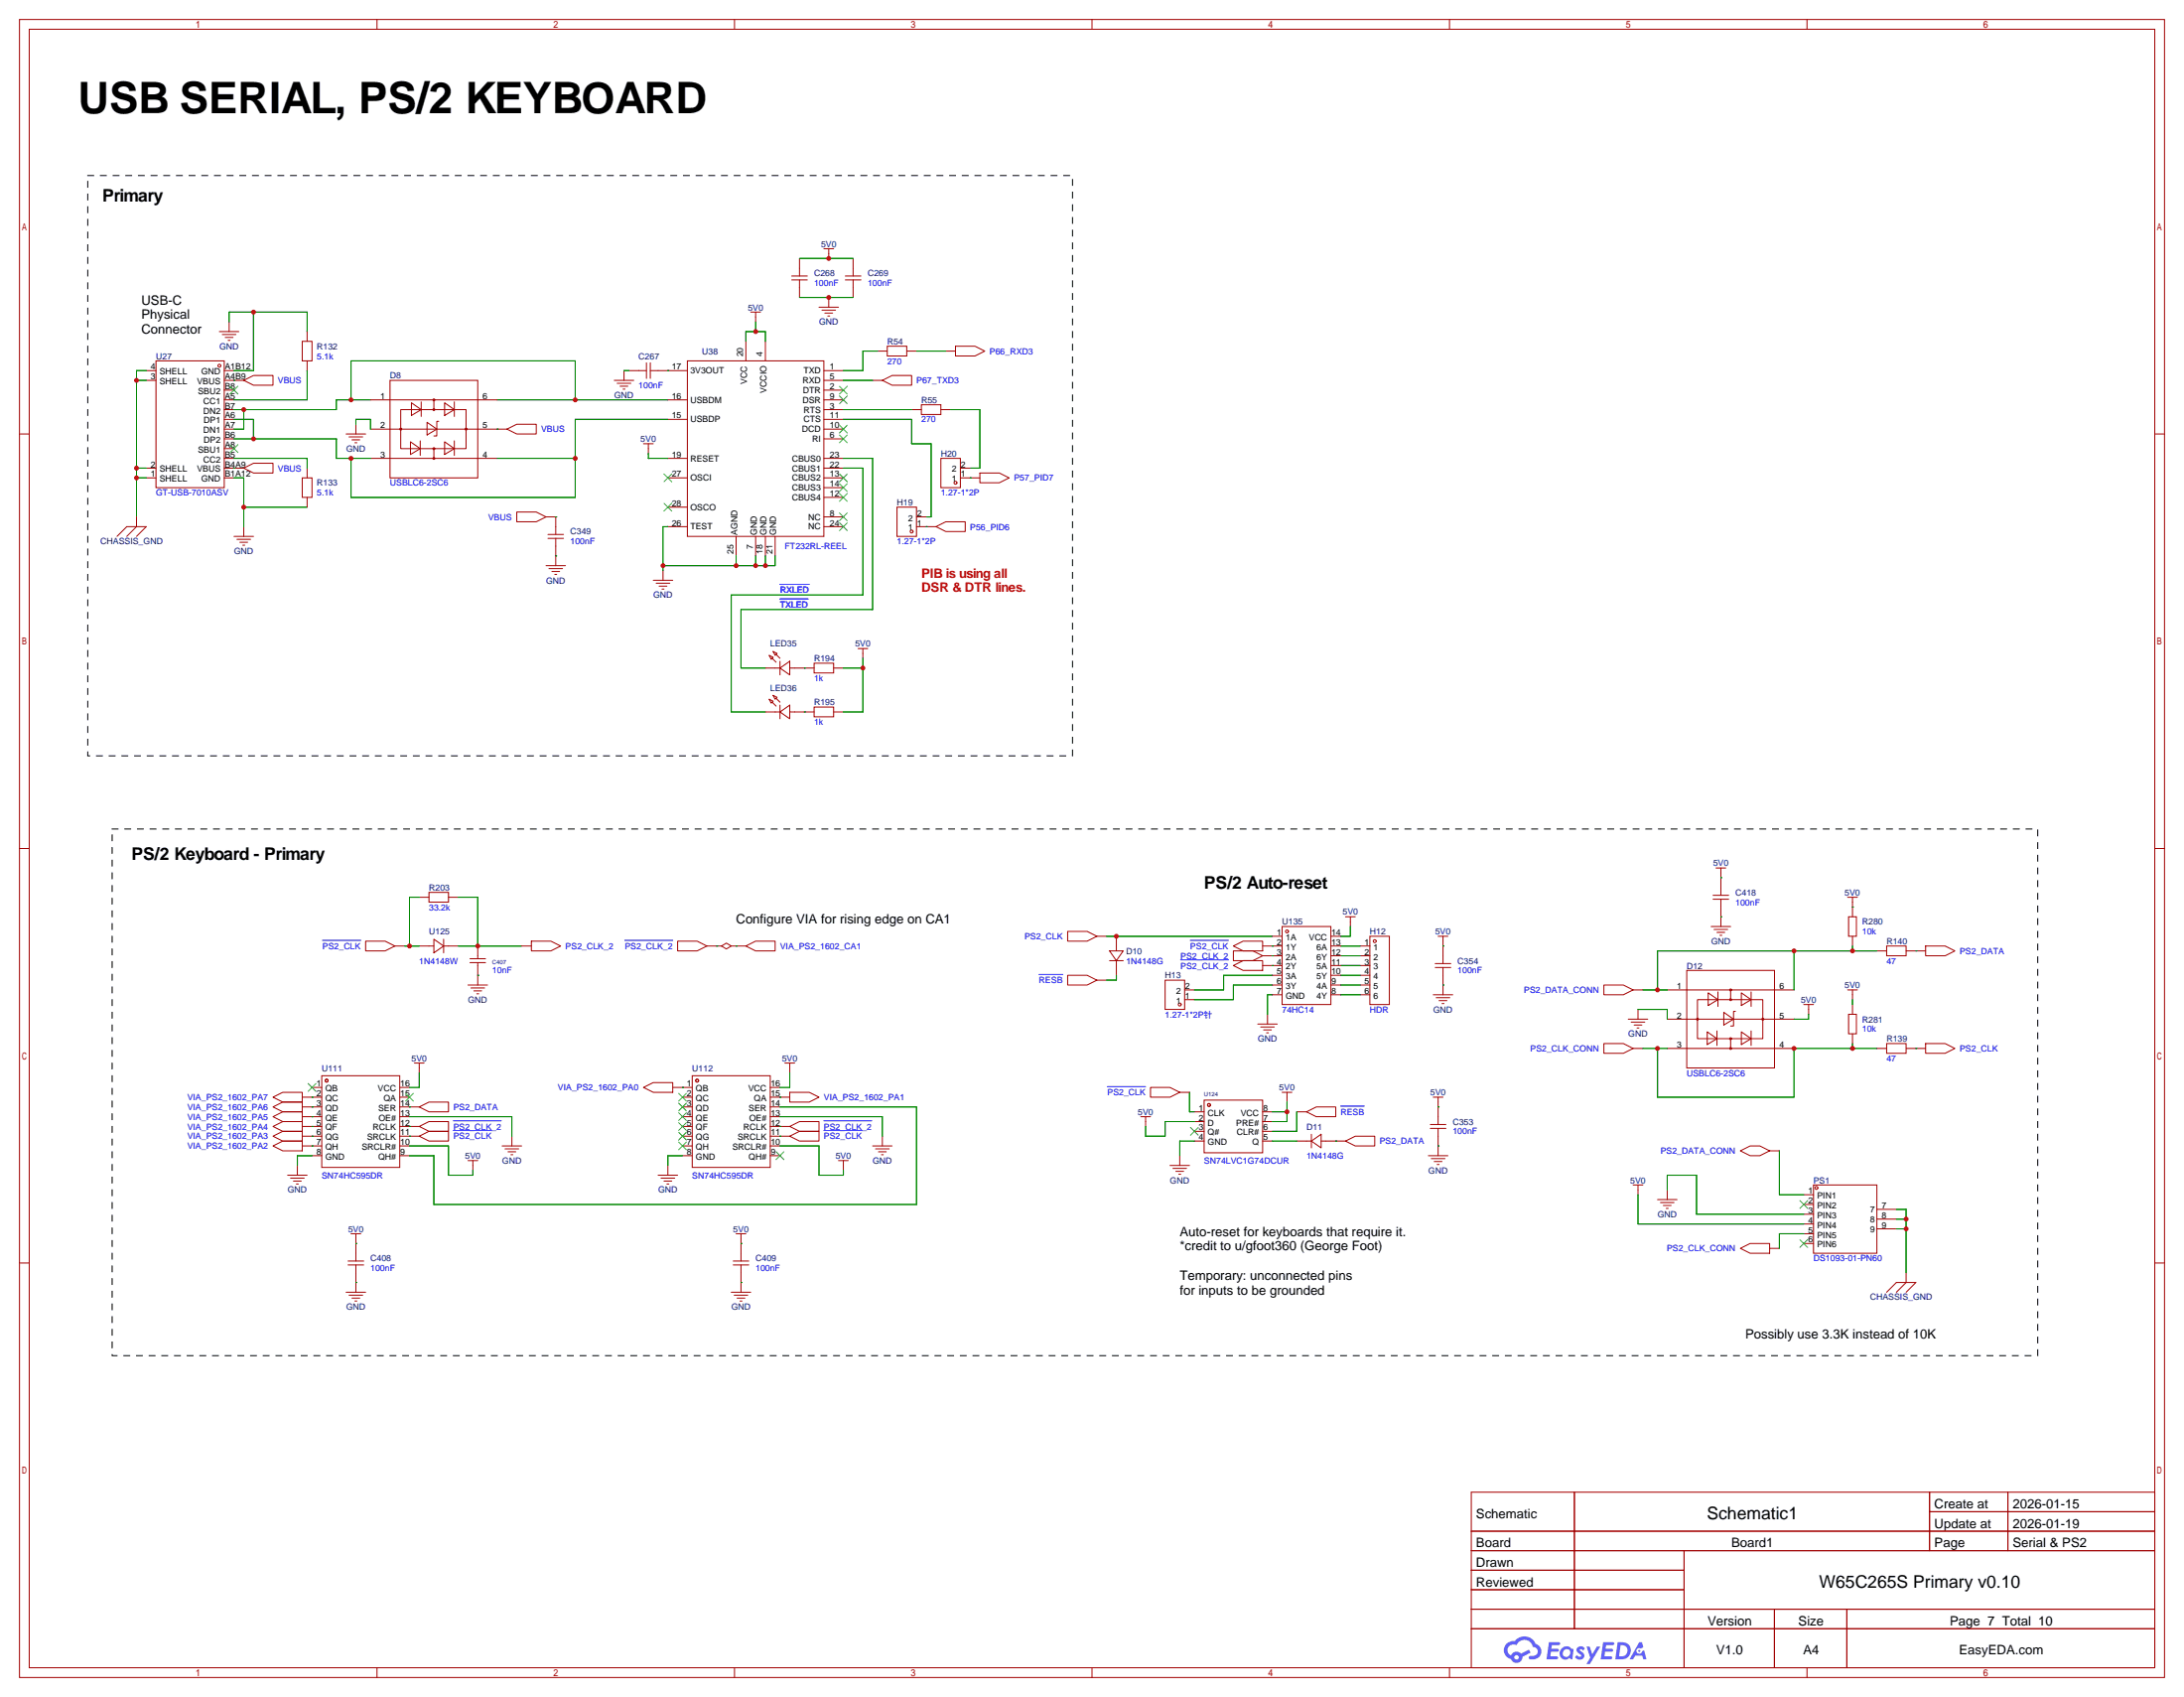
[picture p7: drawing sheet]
<svg xmlns="http://www.w3.org/2000/svg" width="569mm" height="442mm" viewBox="0 0 569 442" stroke-linecap="round" stroke-linejoin="round" font-family="sans-serif">
<g fill="none" stroke="#a10000" stroke-width=".26">
<path d="M5.1 5.1h558.8v431.8h-558.8zM7.6 7.6h553.7v426.7h-553.7zM98.2 5.1v2.5M191.3 5.1v2.5M284.5 5.1v2.5M377.6 5.1v2.5M470.7 5.1v2.5M5.1 113h2.5M561.3 113h2.6M5.1 221h2.5M561.3 221h2.6M5.1 328.9h2.5"/>
<path d="M561.3 328.9h2.6M383.3 388.6h178v45.7h-178zM383.3 398.8h178M410.1 388.6v35.6M502.7 388.6v15.3M502.7 393.7h58.6M523.1 388.6v15.3M383.3 403.9h178M383.3 408.9h55.4M383.3 419.1h178M383.3 414h55.4M438.7 403.9v30.4"/>
<path d="M462.3 419.1v15.2M481.1 419.1v15.2M98.2 434.3v2.6M191.3 434.3v2.6M284.5 434.3v2.6M377.6 434.3v2.6M383.3 424.2h178M470.7 434.3v2.6"/>
</g>
<g fill="#5487ff">
<path d="M411 429a1.3 1.3 0 0 1 1.9 .3l-.4 .6a.47 .47 0 0 0-.4-.4 .47 .47 0 0 0-.5 .3l.1 .1a1.28 1.28 0 0 1 .7 2 1.53 1.53 0 0 1-2.1-.3l.5-.6 .8 .5a.31 .31 0 0 0 .3-.3 .31 .31 0 0 0-.3-.3 1.12 1.12 0 0 1-.6-1.9z"/>
<path d="M413.3 428.8h.8l.7 2 1.2-2h.9l-2.7 4.6h-.9l1-1.7z"/>
<path d="M403.5 427.7h2.3a.46 .46 0 0 1 .5 .1 .46 .46 0 0 1 .1 .5l-.4 .2h-1.7l-.1 .9h1.6l.3 .2a.4 .4 0 0 1-.4 .6h-1.7l-.1 1.2h1.6a.39 .39 0 0 1 .4 .4 .39 .39 0 0 1-.4 .4h-2.6z"/>
<path d="M417.6 427.7h2.5a.4 .4 0 0 1 .5 .4 .4 .4 0 0 1-.4 .4h-1.8l-.1 .9h1.6l.3 .2a.4 .4 0 0 1-.4 .6h-1.6l-.2 1.2h1.6a.39 .39 0 0 1 .4 .4 .39 .39 0 0 1-.4 .4h-2.6z"/>
<path d="M427 427.7h.8l.3 1.3-.6 .4a.75 .75 0 0 0-1.1 .3 .75 .75 0 0 0 .4 1 .75 .75 0 0 0 1-.7l.5-.2 .6 2.3h-.8l-.3-.9h-1.8l-.5 .9h-1z"/>
<path d="M421.4 427.7l-.6 4.5h1.4a2.27 2.27 0 0 0 2.7-2.3 2.27 2.27 0 0 0-2.7-2.2zM422.2 428.5a1.5 1.5 0 0 1 1.8 1.5 1.5 1.5 0 0 1-1.9 1.4h-.3z"/>
<path d="M406.8 429.3a1.6 1.6 0 0 0-.3 2.3 1.6 1.6 0 0 0 2.3 .2l.8 .4 .3-2.5-.1-.3h-.5a1.58 1.58 0 0 0-2.5-.1zM407.4 429.8a.99 .99 0 0 1 1.7 .6 .99 .99 0 0 1-1.4 1.1 .98 .98 0 0 1-.3-1.7z"/>
<path d="M392.5 428.1a2.37 2.37 0 0 0 1.1 4 1.54 1.54 0 0 0 1.8 1 1.54 1.54 0 0 0 1.2-1.6l2.2-1.1-.5-.8-2.1 1a1.57 1.57 0 0 0-2.6 .5 1.5 1.5 0 0 1-.7-2.1 1.5 1.5 0 0 1 2.2-.5 2.27 2.27 0 0 1 2.3-1.4 2.27 2.27 0 0 1 2 1.8 1.16 1.16 0 0 1 1.2 1.1 1.16 1.16 0 0 1-1.1 1.2h-.7a.47 .47 0 0 0-.6 .4 .47 .47 0 0 0 .5 .6 2.14 2.14 0 0 0 2.7-1.4 2.14 2.14 0 0 0-1.3-2.7 3.2 3.2 0 0 0-5.5-.7l-1.1 .1zM394.5 431.6a.6 .6 0 0 1 1.2 0 .6 .6 0 0 1-1.2 0z"/>
<circle cx="427" cy="429.9" r=".28"/>
</g>
<g fill="none" stroke="#a10000" stroke-width=".26">
<path d="M206.2 72.9h4.1M206.2 71.9h4.1M208.3 67.3v4.6M208.3 72.9v4.6M214.6 64.8h2.6M215.9 64.8v2.5M215.9 77.5v2.5M220.2 72.9h4.1M220.2 71.9h4.1M222.2 67.3v4.6M222.2 72.9v4.6M38.1 96.5h2.5"/>
<path d="M38.1 99.1h2.5M40.6 94h17.8v33h-17.8zM57.1 86.4h5.1M57.9 87.1h3.6M58.4 96.5h2.6M58.4 99.1h5.1M58.7 87.9h2M59.4 88.6h.5M59.7 83.8v2.6M63.5 99.1l2.5-1.3h5.1v2.5h-5.1zM78.7 88.9h2.6v5.1h-2.6zM80 86.4v2.5"/>
<path d="M80 94v2.5M101.6 99.1h22.9v25.4h-22.9zM160 99.1h5.1M160.8 99.8h3.5M162.6 96.5v2.6M163.8 96.5h4.6M168.4 94.5v4.1M169.4 96.5h9.7M169.4 94.5v4.1M179.1 94h35.5v45.7h-35.5zM194.3 88.9v5.1M195.6 81.3h2.5"/>
<path d="M196.8 81.3v2.5M199.4 88.9v5.1M213.4 80h5M214.1 80.8h3.6M214.6 96.5h5.1M214.6 99.1h5.1M214.9 81.5h2M215.6 82.3h.6M227.3 99.1h2.6M228.6 91.4h2.5M229.9 99.1l2.5-1.3h5.1v2.5h-5.1zM231.1 90.2h5.1v2.5h-5.1z"/>
<path d="M236.2 91.4h2.6M246.4 91.4h2.5M248.9 90.2h5.1l2.5 1.2-2.5 1.3h-5.1zM58.4 119.4h2.6M58.4 116.8h2.6M58.4 114.3h2.6M58.4 111.8h2.6M58.4 109.2h2.6M58.4 106.7h2.6M58.4 104.1h2.6M58.4 101.6h2.6M90.2 113h5"/>
<path d="M90.9 113.8h3.6M91.7 114.6h2M92.5 115.3h.5M92.7 110.5v2.5M96.5 119.4h33M96.5 111.8h35.6M96.5 104.1h33M104.4 106.7h17v10.1h-17zM106.9 115.1l2.6 1.7-2.6 1.6zM107.2 104.9l2.5 1.8-2.5 1.5zM109.5 114.8v3.8M109.7 104.6v3.9"/>
<path d="M111.3 110l2.5 1.8-2.5 1.5zM113 104.1v2.6M113 116.8v2.6M114.3 109.7h-.5v3.8h-.8M115.8 104.9l2.6 1.8-2.6 1.5zM115.8 115.1l2.6 1.7-2.6 1.6zM118.4 104.6v3.9M118.4 114.8v3.8M132.1 111.8l2.5-1.3h5.1v2.5h-5.1zM161.5 100.6h2.1M162.3 101.3h.5M167.6 115.6h2.6"/>
<path d="M168.9 115.6v2.5M174 119.4h5.1M174 109.2h5.1M174 104.1h5.1M214.6 119.4h5.1M214.6 114.3h5.1M214.6 111.8h5.1M214.6 109.2h5.1M214.6 106.7h5.1M214.6 104.1h5.1M214.6 101.6h5.1M237.5 106.7h2.5"/>
<path d="M240 105.4h5.1v2.6h-5.1zM245.1 119.4h5.1v7.6h-5.1zM245.1 106.7h2.5M30.5 139.7l2.5-2.5h5.1l-2.5 2.5M35.6 134.6v2.6l-2.6 2.5M38.1 121.9h2.5M38.1 124.5h2.5M58.4 121.9h5.1M58.4 124.5h2.6M61 139.7h5M63.5 121.9l2.5-1.2h5.1v2.5h-5.1zM63.5 137.2v2.5"/>
<path d="M78.7 124.5h2.6v5h-2.6zM80 121.9v2.6M80 129.5v2.6M134.6 133.4h5.1l2.5 1.2-2.5 1.3h-5.1zM142.2 134.6h2.6v4.6M142.7 139.2h4.1M174 124.5h5.1M174 137.2h5.1M174 132.1h5.1M191.8 139.7v5.1M196.8 139.7v5.1M199.4 139.7v5.1"/>
<path d="M201.9 139.7v5.1M214.6 121.9h5.1M214.6 124.5h5.1M214.6 137.2h5.1M214.6 134.6h5.1M214.6 129.5h5.1M214.6 127h5.1M233.7 132.1h5.1v7.6h-5.1zM238.8 137.2h5M238.8 134.6h2.5M243.8 137.2l2.6-1.3h5.1v2.5h-5.1zM250.2 121.9h2.5"/>
<path d="M250.2 124.5h5.1M255.3 123.2h5l2.6 1.3-2.6 1.2h-5zM61.7 140.5h3.6M62.5 141.2h2M63.2 142h.6M142.2 147.3h5.1M142.7 140.2h4.1M143 148.1h3.6M143.8 148.8h2M144.5 149.6h.5M144.8 140.2v7.1M170.2 151.1h5.1"/>
<path d="M170.9 151.9h3.6M171.7 152.7h2M172.5 153.4h.5M172.7 148.6v2.5M199.4 174h3.8M200.4 170.7l1 .5-.5 .5zM201.2 171.5l1 1M201.4 169.7l1 .5-.5 .5zM202.2 170.4l1 1.1M203.2 174l2.5-1.8v3.6zM203.2 172.2v3.6M205.7 174h6.4"/>
<path d="M212.1 172.7h5.1v2.6h-5.1zM217.2 174h2.5M223.5 168.9h2.6M224.8 168.9v2.6M199.4 185.4h3.8M200.4 182.1l1 .5-.5 .5zM201.2 182.9l1 1M201.4 181.1l1 .5-.5 .5zM202.2 181.9l1 1M203.2 185.4l2.5-1.8v3.6zM203.2 183.6v3.6M205.7 185.4h6.4"/>
<path d="M212.1 184.2h5.1v2.5h-5.1zM217.2 185.4h2.5M109.2 233.7h2.6M111.8 232.4h5v2.6h-5zM116.8 233.7h2.6M350.5 238.8h2.6M351.8 238.8v2.5M446.3 234.2h4M446.3 233.2h4M447 226.1h2.6M448.3 226.1v7.1M448.3 234.2v7.1"/>
<path d="M481.3 233.7h2.6M481.6 238.8h2v5h-2zM482.6 233.7v5.1M95.2 245.1h5.1l2.6 1.3-2.6 1.3h-5.1zM102.9 246.4h2.5M109.2 246.4h3.8M113 244.6l2.6 1.8-2.6 1.8zM115.6 246.4h3.8M115.6 244.6v3.6M121.9 256.5h5.1M122.4 250.7h4.1M122.4 249.7h4.1"/>
<path d="M122.7 257.3h3.5M123.4 258.1h2.1M124.2 258.8h.5M124.5 246.4v3.3M124.5 250.7v5.8M135.9 246.4h2.5M138.4 245.1h5.1l2.5 1.3-2.5 1.3h-5.1zM176.5 245.1h5.1l2.5 1.3-2.5 1.3h-5.1zM184.1 246.4h3.9M188 246.4l1.2-.8 1.3 .8-1.3 .7zM190.5 246.4h3.8M194.3 246.4l2.5-1.3h5.1v2.6h-5.1z"/>
<path d="M278.1 242.6h5.1l2.6 1.2-2.6 1.3h-5.1zM278.1 254h5.1l2.6 1.3-2.6 1.2h-5.1zM285.8 243.8h2.5M285.8 255.3h2.5M289.1 247.7h3.5l-1.8 2.5zM289.1 250.2h3.5M290.8 243.8v3.9M290.8 250.2v3.8M303.5 255.3h5.1v7.6h-5.1zM308.6 257.8h2.5M321.3 247.7h5.1l2.5 1.2-2.5 1.3h-5.1zM321.3 246.4l2.5-1.3h5.1v2.6h-5.1z"/>
<path d="M321.3 251.5l2.5-1.3h5.1v2.5h-5.1zM328.9 246.4h5.1M328.9 248.9h5.1M328.9 251.5h5.1M331.5 243.8h2.5M331.5 259.1h2.5M331.5 254h2.5M331.5 256.5h2.5M334 241.3h12.7v20.3h-12.7zM346.7 243.8h2.5M346.7 259.1h2.5M346.7 246.4h2.5"/>
<path d="M346.7 248.9h2.5M346.7 251.5h2.5M346.7 254h2.5M346.7 256.5h2.5M354.3 259.1h2.6M354.3 246.4h2.6M354.3 248.9h2.6M354.3 251.5h2.6M354.3 254h2.6M354.3 256.5h2.6M356.9 243.8h5v17.8h-5zM373.4 259.1h5.1"/>
<path d="M373.9 252h4.1M373.9 251h4.1M374.1 259.8h3.6M374.6 243.8h2.6M375.9 243.8v7.2M375.9 252v7.1M417.8 256.5h5.1l2.5 1.3-2.5 1.3h-5.1zM425.4 257.8h2.6M434.3 257.8h33.1M439.4 252.7h22.9v25.4h-22.9zM445 258.6l2.5 1.8-2.5 1.5zM445.8 241.3h5"/>
<path d="M446.5 242.1h3.6M447.3 242.8h2M447.5 258.3v3.8M448.1 243.6h.5M450.8 257.8v2.6M453.6 258.6l2.6 1.8-2.6 1.5zM456.2 258.3v3.8M481.3 257.8h2.6M482.6 243.8v2.6M482.6 257.8v2.6M488.9 247.7h2.6M491.5 246.4h5.1v2.5h-5.1z"/>
<path d="M496.6 247.7h5M501.6 246.4h5.1l2.6 1.3-2.6 1.2h-5.1zM107.9 276.9h2.6M109.2 276.9v2.5M204.5 276.9h2.5M205.7 276.9v2.5M308.6 260.4h2.5M327.7 266.7h5M328.4 267.5h3.6M329.2 268.2h2M329.9 269h.6M330.2 264.2v2.5"/>
<path d="M374.9 260.6h2M375.7 261.4h.5M417.8 271.8h5.1l2.5 1.3-2.5 1.2h-5.1zM424.2 265.4h5.1M424.9 266.2h3.6M425.4 273.1h2.6M425.7 267h2M426.5 267.7h.5M426.7 262.9v2.5M434.3 265.4h33.1M434.3 273.1h33.1M442.2 260.4h17v10.1h-17z"/>
<path d="M444.8 268.7l2.5 1.8-2.5 1.5zM447.3 268.5v3.8M449.1 263.7l2.5 1.7-2.5 1.6zM450.8 270.5v2.6M452.1 263.4h-.5v3.8h-.8M453.6 268.7l2.6 1.8-2.6 1.5zM456.2 268.5v3.8M469.9 261.6h2.5M471.2 261.6v2.6M481.6 264.2h2v5h-2zM482.6 261.6v2.6M482.6 269.2v2.6"/>
<path d="M488.9 273.1h2.6M491.5 271.8h5.1v2.5h-5.1zM496.6 273.1h5M501.6 271.8h5.1l2.6 1.3-2.6 1.2h-5.1zM71.1 298.5l2.6-1.3h5v2.5h-5zM71.1 295.9l2.6-1.3h5v2.6h-5zM71.1 293.4l2.6-1.3h5v2.5h-5zM71.1 290.8l2.6-1.2h5v2.5h-5zM71.1 288.3l2.6-1.3h5v2.6h-5zM71.1 285.8l2.6-1.3h5v2.5h-5zM78.7 285.8h5.1M78.7 288.3h5.1"/>
<path d="M78.7 290.8h5.1M78.7 293.4h5.1M78.7 295.9h5.1M78.7 298.5h5.1M81.3 283.2h2.5M83.8 280.2h20.3v23.8h-20.3zM104.1 285.8h2.6M104.1 283.2h2.6M104.1 288.3h5.1M104.1 290.8h2.6M104.1 293.4h5.1M104.1 295.9h5.1"/>
<path d="M104.1 298.5h2.6M109.2 295.9l2.6-1.3h5v2.6h-5zM109.2 293.4l2.6-1.3h5v2.5h-5zM109.2 288.3l2.6-1.3h5v2.6h-5zM130.8 298.5h5.1M131.6 299.2h3.5M132.3 300h2.1M133.3 295.9v2.6M167.6 283.2l2.6-1.3h5.1v2.6h-5.1zM175.3 283.2h5M177.8 285.8h2.5M177.8 288.3h2.5"/>
<path d="M177.8 290.8h2.5M177.8 293.4h2.5M177.8 295.9h2.5M177.8 298.5h2.5M180.3 280.2h20.4v23.8h-20.4zM200.7 285.8h5M200.7 283.2h2.5M200.7 288.3h2.5M200.7 290.8h2.5M200.7 293.4h5M200.7 295.9h5M200.7 298.5h2.5"/>
<path d="M205.7 295.9l2.6-1.3h5.1v2.6h-5.1zM205.7 293.4l2.6-1.3h5.1v2.5h-5.1zM205.7 284.5h5.1l2.6 1.3-2.6 1.2h-5.1zM227.3 298.5h5.1M228.1 299.2h3.5M228.9 300h2M229.9 295.9v2.6M297.2 290.8h2.5M298.4 290.8v2.6M299.7 283.2h5.1l2.5 1.3-2.5 1.3h-5.1zM307.3 284.5h2.6M311.1 289.6h2.6"/>
<path d="M311.1 292.1h2.6M311.1 294.6h2.6M311.1 297.2h2.6M313.7 286.5h15.2v13.7h-15.2zM328.9 289.6h2.6M328.9 292.1h2.6M328.9 294.6h2.6M328.9 297.2h2.6M334 284.5h2.5M335.3 284.5v2.5M337.8 289.6h2.6M337.8 297.2h3.8"/>
<path d="M340.4 289.6l2.5-1.3h5.1v2.5h-5.1zM341.6 297.2l2.6-1.8v3.6zM341.6 295.4v3.6M344.2 297.2h6.3M350.5 297.2l2.6-1.3h5v2.6h-5zM372.6 293.9h4.1M372.6 292.9h4.1M373.4 285.8h2.5M374.6 285.8v7.1M374.6 293.9v7.1M453.4 299.7l2.5-1.2h2.6l2.5 1.2-2.5 1.3h-2.6zM461 299.7h2.5"/>
<path d="M74.9 306.1h5.1M75.7 306.8h3.5M76.5 307.6h2M77.2 308.4h.5M77.5 303.5v2.6M81.3 301h2.5M104.1 301h2.6M121.9 302.3h2.6M123.2 302.3v2.5M133.1 300.7h.5M171.4 306.1h5.1M172.2 306.8h3.6"/>
<path d="M173 307.6h2M173.7 308.4h.5M174 303.5v2.6M177.8 301h2.5M200.7 301h2.5M218.4 302.3h2.6M219.7 302.3v2.5M229.6 300.7h.5M304.8 303.5h5.1M305.6 304.3h3.5M306.3 305.1h2.1M307.1 305.8h.5"/>
<path d="M307.3 301v2.5M372.1 301h5.1M372.9 301.8h3.5M373.6 302.5h2.1M374.4 303.3h.5M425.4 308.6h2.6M426.7 308.6v2.6M431.8 312.4h5.1M432.6 313.2h3.5M433.3 313.9h2.1M434.1 314.7h.5M434.3 309.9v2.5"/>
<path d="M469.9 311.2h2.5M469.9 313.7h2.5M469.9 316.2h2.5M469.9 318.8h2.5M472.4 308.6h16.5v17.8h-16.5zM488.9 315h5.1M488.9 317.5h5.1M90.2 336.6h5M90.7 329.4h4M90.7 328.4h4M90.9 337.3h3.6M91.4 321.3h2.6"/>
<path d="M91.7 338.1h2M92.5 338.8h.5M92.7 321.3v7.1M92.7 329.4v7.2M190.5 336.6h5.1M191 329.4h4.1M191 328.4h4.1M191.3 337.3h3.5M191.8 321.3h2.5M192 338.1h2.1M192.8 338.8h.5M193 321.3v7.1"/>
<path d="M193 329.4v7.2M453.4 325.1l2.5-1.2h5.1v2.5h-5.1zM461 325.1h2.5M469.9 321.3h2.5M469.9 323.9h2.5M488.9 320h5.1M491.5 336.6l2.5-2.6h5.1l-2.5 2.6M496.6 331.5v2.5l-2.6 2.6"/>
<circle cx="57.1" cy="95.3" r=".38"/>
<circle cx="104.4" cy="111.8" r=".25"/>
<circle cx="113" cy="116.8" r=".25"/>
<circle cx="113" cy="104.1" r=".25"/>
<circle cx="113" cy="119.4" r=".25"/>
<circle cx="113" cy="106.7" r=".25"/>
<circle cx="121.4" cy="111.8" r=".25"/>
<circle cx="237.5" cy="138.4" r=".38"/>
<circle cx="248.9" cy="125.7" r=".38"/>
<circle cx="335.3" cy="242.6" r=".38"/>
<circle cx="358.1" cy="245.1" r=".38"/>
<circle cx="450.8" cy="257.8" r=".25"/>
<circle cx="307.3" cy="261.6" r=".38"/>
<circle cx="442.2" cy="265.4" r=".25"/>
<circle cx="450.8" cy="260.4" r=".25"/>
<circle cx="450.8" cy="273.1" r=".25"/>
<circle cx="450.8" cy="270.5" r=".25"/>
<circle cx="459.2" cy="265.4" r=".25"/>
<circle cx="85.1" cy="281.4" r=".38"/>
<circle cx="181.6" cy="281.4" r=".38"/>
<circle cx="315" cy="287.8" r=".38"/>
<circle cx="473.2" cy="309.4" r=".38"/>
</g>
<g fill="none" stroke="#3c3" stroke-width=".26">
<path d="M59.9 115.8l2.1 2.1M59.9 100.6l2.1 2M62 115.8l-2.1 2.1M62 100.6l-2.1 2M218.7 113.3l2 2M218.7 103.1l2 2.1M218.7 110.7l2 2.1M218.7 100.6l2 2M220.7 113.3l-2 2M220.7 103.1l-2 2.1M220.7 110.7l-2 2.1M220.7 100.6l-2 2"/>
<path d="M173 123.4l2 2.1M173 131.1l2 2M175 123.4l-2 2.1M175 131.1l-2 2M218.7 136.1l2 2.1M218.7 133.6l2 2M218.7 128.5l2 2.1M218.7 123.4l2 2.1M218.7 126l2 2M220.7 136.1l-2 2.1M220.7 133.6l-2 2M220.7 128.5l-2 2.1"/>
<path d="M220.7 123.4l-2 2.1M220.7 126l-2 2M80.3 282.2l2 2M82.3 282.2l-2 2M105.7 284.7l2 2.1M107.7 284.7l-2 2.1M176.8 284.7l2 2.1M176.8 287.3l2 2M176.8 289.8l2 2M176.8 292.4l2 2M176.8 294.9l2 2M176.8 297.4l2 2.1"/>
<path d="M178.8 284.7l-2 2.1M178.8 287.3l-2 2M178.8 289.8l-2 2M178.8 292.4l-2 2M178.8 294.9l-2 2M178.8 297.4l-2 2.1M202.2 300l2 2M204.2 300l-2 2M310.1 293.6l2.1 2.1M312.2 293.6l-2.1 2.1M468.9 312.7l2 2M470.9 312.7l-2 2"/>
<path d="M468.9 322.8l2 2.1M470.9 322.8l-2 2.1"/>
</g>
<g fill="none" stroke="#008700" stroke-width=".26">
<path d="M208.3 77.5h13.9M208.3 67.3h13.9M35.6 99.1h2.5M38.1 96.5h-2.5v38.1M59.7 83.8v-2.5h20.3v5.1M61 99.1h.1M66 81.3v15.2h-5M80 96.5v7.6h-19M162.6 96.5h1.2M174 96.5h.1M194.3 88.9v-2.5h5.1v2.5M196.8 83.8v2.6"/>
<path d="M219.7 99.1h7.6M228.6 91.4h-3.8v5.1h-5.1M238.8 91.4h7.6M61 114.3h26.6v5.1h8.9M61 109.2h5v5.1M61 119.4h19v2.5M63.5 106.7v5.1h-2.5M91.4 104.1v-10.1h58.5v10.1M92.7 110.5v-1.3h3.8v2.6M96.5 104.1h-8.9v2.6h-26.6M129.5 111.8h.1M129.5 104.1h44.5"/>
<path d="M129.5 119.4h20.4M168.9 118.1v1.3h5.1M174 109.2h-24.1v20.3h-58.5v-10.1M219.7 106.7h17.8M219.7 109.2h17.8v6.4h5.1v19h-1.3M219.7 119.4h7.6v39.4h-34.3v15.2h6.4M247.6 106.7h7.7v15.2h-2.6M35.6 124.5h2.5M35.6 121.9h2.5M61 121.9h.1M61 124.5h2.5v12.7M63.5 132.1h16.5"/>
<path d="M144.8 134.6h.1M174 137.2h-1.3v11.4M219.7 121.9h5.1v33h-34.3v30.5h8.9M241.3 137.2h.1M252.7 124.5h.1M144.8 144.8h.1M191.8 144.8v2.5M196.8 144.8v2.5M199.4 144.8v2.5M201.9 144.8v2.5h-29.2M209.5 174h.1M219.7 174h5.1"/>
<path d="M224.8 171.5v13.9h-5.1M209.5 185.4h.1M109.2 233.7h-2.5v12.7M119.4 233.7h5.1v12.7M448.3 228.6h.1M448.3 238.8h.1M482.6 236.2h.1M105.4 246.4h3.8M119.4 246.4h16.5M124.5 254h.1M186.7 246.4h.1M191.8 246.4h.1"/>
<path d="M288.3 243.8h43.2M290.8 254v1.3h-2.5M331.5 248.9h.1M331.5 246.4h.1M331.5 251.5h.1M331.5 259.1h-1.3v5.1M331.5 256.5h-10.2v3.9h-10.2M331.5 254h-12.7v3.8h-7.7M349.2 259.1h5.1M349.2 256.5h5.1M349.2 254h5.1M349.2 251.5h5.1"/>
<path d="M349.2 248.9h5.1M349.2 246.4h5.1M351.8 241.3v2.5h-2.6M375.9 246.4h.1M375.9 256.5h.1M428 257.8h6.3M467.4 247.7v10.1M482.6 246.4v1.3M488.9 247.7h-57.1v10.1M499.1 247.7h.1M109.2 279.4v3.8h-2.5M205.7 279.4v3.8h-2.5"/>
<path d="M426.7 262.9h7.6v2.5M428 273.1h6.3M431.8 273.1v12.7h35.6v-12.7h21.5M471.2 264.2v1.2h-3.8M482.6 260.4v1.2M482.6 271.8v1.3M499.1 273.1h.1M81.3 298.5h.1M81.3 295.9h.1M81.3 293.4h.1M81.3 290.8h.1M81.3 288.3h.1"/>
<path d="M81.3 285.8h.1M106.7 295.9h.1M106.7 293.4h.1M106.7 288.3h.1M106.7 298.5h10.1v7.6h6.4v-1.3M106.7 290.8h26.6v5.1M177.8 283.2h.1M203.2 295.9h.1M203.2 293.4h.1M203.2 285.8h.1M203.2 298.5h10.2v7.6h6.3v-1.3M203.2 290.8h26.7v5.1"/>
<path d="M203.2 288.3h35.6v25.4h-125.8v-12.7h-6.3M309.9 284.5v5.1h1.2M311.1 292.1h-7.6v3.8h-5.1v-2.5M311.1 297.2h-3.8v3.8M331.5 289.6h3.8M331.5 297.2h6.3M335.3 287v5.1h-3.8M337.8 289.6v5h-6.3M348 297.2h.1M374.6 288.3h.1M374.6 298.5h.1M463.5 299.7v11.5h6.4"/>
<path d="M81.3 301h-3.8v2.5M177.8 301h-3.8v2.5M426.7 311.2v7.6h43.2M434.3 309.9v-3.8h7.7v10.1h27.9M494 315h2.6v16.5M494 317.5h2.6M92.7 323.9h.1M92.7 334h.1M193 323.9h.1M193 334h.1M469.9 321.3h-6.4v3.8M494 320h2.6"/>
</g>
<g fill="none" stroke="#00f" stroke-width=".26">
<path d="M203.2 156h7.3M203.2 152.2h7.6M84 244.9h10M162.8 244.9h12.5M270.7 253.8h6.2M307.6 250h12.4M310.1 244.9h9.9M118.1 294.4h10M118.1 291.9h12.5M214.6 294.4h10M214.6 291.9h12.5M288.5 283h9.9"/>
<path d="M349.2 288.1h6.2"/>
</g>
<path d="M22.9 45.7h256.5v151.2h-256.5zM29.2 215.9h501.7v137.2h-501.7z" fill="none" stroke="#000" stroke-width=".26" stroke-dasharray="1.5 1.8"/>
<g fill="#c00">
<circle cx="63.5" cy="106.7" r=".63"/>
<circle cx="91.4" cy="104.1" r=".63"/>
<circle cx="149.9" cy="104.1" r=".63"/>
<circle cx="35.6" cy="99.1" r=".63"/>
<circle cx="35.6" cy="121.9" r=".63"/>
<circle cx="35.6" cy="124.5" r=".63"/>
<circle cx="66" cy="81.3" r=".63"/>
<circle cx="172.7" cy="147.3" r=".63"/>
<circle cx="191.8" cy="147.3" r=".63"/>
<circle cx="196.9" cy="147.3" r=".63"/>
<circle cx="199.4" cy="147.3" r=".63"/>
<circle cx="196.9" cy="86.4" r=".63"/>
<circle cx="63.5" cy="132.1" r=".63"/>
<circle cx="215.9" cy="77.5" r=".63"/>
<circle cx="215.9" cy="67.3" r=".63"/>
<circle cx="66" cy="114.3" r=".63"/>
<circle cx="91.4" cy="119.4" r=".63"/>
<circle cx="149.9" cy="119.4" r=".63"/>
<circle cx="496.6" cy="320" r=".63"/>
<circle cx="496.6" cy="317.5" r=".63"/>
<circle cx="290.8" cy="243.8" r=".63"/>
<circle cx="224.8" cy="174" r=".63"/>
<circle cx="335.3" cy="289.6" r=".63"/>
<circle cx="106.7" cy="246.4" r=".63"/>
<circle cx="124.5" cy="246.4" r=".63"/>
<circle cx="431.8" cy="273" r=".63"/>
<circle cx="467.4" cy="273" r=".63"/>
<circle cx="482.6" cy="273" r=".63"/>
<circle cx="482.6" cy="247.6" r=".63"/>
<circle cx="467.4" cy="247.6" r=".63"/>
<circle cx="431.8" cy="257.8" r=".63"/>
</g>
<text font-size="11.3" x="20.3" y="29.5">USB SERIAL, PS/2 KEYBOARD</text>
<g font-size="4.5">
<text x="26.7" y="52.4">Primary</text>
<text x="34.3" y="223.9">PS/2 Keyboard - Primary</text>
<text x="313.7" y="231.5">PS/2 Auto-reset</text>
<text x="444.7" y="395.7">Schematic1</text>
<text x="473.9" y="413.5">W65C265S Primary v0.10</text>
</g>
<g font-size="3.4">
<text x="36.8" y="79.3">USB-C</text>
<text x="36.8" y="83.1">Physical</text>
<text x="36.8" y="86.9">Connector</text>
<text x="191.8" y="240.6">Configure VIA for rising edge on CA1</text>
<text x="307.3" y="321.9">Auto-reset for keyboards that require it.</text>
<text x="307.3" y="325.7">*credit to u/gfoot360 (George Foot)</text>
<text x="307.3" y="333.3">Temporary: unconnected pins</text>
<text x="307.3" y="337.1">for inputs to be grounded</text>
<text x="454.7" y="348.6">Possibly use 3.3K instead of 10K</text>
<text x="384.6" y="395.4">Schematic</text>
<text x="504" y="392.8">Create at</text>
<text x="524.4" y="392.8">2026-01-15</text>
<text x="504" y="397.9">Update at</text>
<text x="524.4" y="397.9">2026-01-19</text>
<text x="384.6" y="403">Board</text>
<text x="451.1" y="403">Board1</text>
<text x="504" y="403">Page</text>
<text x="524.4" y="403">Serial &amp; PS2</text>
<text x="384.6" y="408.1">Drawn</text>
<text x="384.6" y="413.1">Reviewed</text>
<text x="444.9" y="423.3">Version</text>
<text x="468.5" y="423.3">Size</text>
<text x="507.9" y="423.3">Page 7 Total 10</text>
<text x="447.1" y="430.9">V1.0</text>
<text x="469.7" y="430.9">A4</text>
<text x="510.4" y="430.9">EasyEDA.com</text>
</g>
<g font-size="3.4" fill="#f00">
<text x="240" y="150.4">PIB is using all</text>
<text x="240" y="154.3">DSR &amp; DTR lines.</text>
</g>
<g font-size="2.3" fill="#000080">
<text x="213.9" y="64.3">5V0</text>
<text x="212.1" y="71.9">C268</text>
<text x="226.1" y="71.9">C269</text>
<text x="194.8" y="80.8">5V0</text>
<text x="213.4" y="84.6">GND</text>
<text x="231.1" y="89.7">R54</text>
<text x="40.6" y="93.5">U27</text>
<text x="57.2" y="91">GND</text>
<text x="82.5" y="91">R132</text>
<text x="166.4" y="93.5">C267</text>
<text x="182.9" y="92.3">U38</text>
<text x="101.6" y="98.6">D8</text>
<text x="160" y="103.7">GND</text>
<text x="240" y="105">R55</text>
<text x="90.2" y="117.7">GND</text>
<text x="166.9" y="115.1">5V0</text>
<text x="245.1" y="118.9">H20</text>
<text x="82.5" y="126.5">R133</text>
<text x="233.7" y="131.6">H19</text>
<text x="26.2" y="141.8">CHASSIS_GND</text>
<text x="148.6" y="139.2">C349</text>
<text x="61" y="144.3">GND</text>
<text x="142.3" y="151.9">GND</text>
<text x="170.2" y="155.8">GND</text>
<text x="200.7" y="168.5">LED35</text>
<text x="212.1" y="172.3">R194</text>
<text x="222.8" y="168.5">5V0</text>
<text x="200.7" y="179.9">LED36</text>
<text x="212.1" y="183.7">R195</text>
<text x="446.3" y="225.6">5V0</text>
<text x="111.8" y="232">R203</text>
<text x="452.1" y="233.2">C418</text>
<text x="480.6" y="233.2">5V0</text>
<text x="349.8" y="238.3">5V0</text>
<text x="111.8" y="243.4">U125</text>
<text x="334" y="240.8">U135</text>
<text x="356.9" y="243.4">H12</text>
<text x="373.9" y="243.4">5V0</text>
<text x="445.8" y="245.9">GND</text>
<text x="485.1" y="240.8">R280</text>
<text x="491.5" y="245.9">R140</text>
<text x="293.4" y="248.5">D10</text>
<text x="379.7" y="251">C354</text>
<text x="303.5" y="254.8">H13</text>
<text x="439.4" y="252.3">D12</text>
<text x="480.6" y="257.4">5V0</text>
<text x="121.9" y="261.2">GND</text>
<text x="373.4" y="263.7">GND</text>
<text x="469.2" y="261.2">5V0</text>
<text x="485.1" y="266.2">R281</text>
<text x="327.7" y="271.3">GND</text>
<text x="424.2" y="270.1">GND</text>
<text x="491.5" y="271.3">R139</text>
<text x="83.8" y="278.9">U111</text>
<text x="107.2" y="276.4">5V0</text>
<text x="180.3" y="278.9">U112</text>
<text x="203.7" y="276.4">5V0</text>
<text x="333.3" y="284">5V0</text>
<text x="372.6" y="285.3">5V0</text>
<text x="296.4" y="290.4">5V0</text>
<text x="378.5" y="292.9">C353</text>
<text x="340.4" y="294.2">D11</text>
<text x="121.2" y="301.8">5V0</text>
<text x="130.8" y="303.1">GND</text>
<text x="217.7" y="301.8">5V0</text>
<text x="227.4" y="303.1">GND</text>
<text x="372.1" y="305.6">GND</text>
<text x="75" y="310.7">GND</text>
<text x="171.5" y="310.7">GND</text>
<text x="304.8" y="308.2">GND</text>
<text x="424.7" y="308.2">5V0</text>
<text x="472.4" y="308.2">PS1</text>
<text x="431.8" y="317">GND</text>
<text x="90.7" y="320.9">5V0</text>
<text x="191" y="320.9">5V0</text>
<text x="96.5" y="328.5">C408</text>
<text x="196.8" y="328.5">C409</text>
<text x="90.2" y="341.2">GND</text>
<text x="190.5" y="341.2">GND</text>
<text x="487.2" y="338.6">CHASSIS_GND</text>
</g>
<g font-size="2.3" fill="#00f">
<text x="212.1" y="74.5">100nF</text>
<text x="226.1" y="74.5">100nF</text>
<text x="82.5" y="93.5">5.1k</text>
<text x="231.1" y="94.8">270</text>
<text x="257.8" y="92.3">P66_RXD3</text>
<text x="72.4" y="99.9">VBUS</text>
<text x="166.4" y="101.1">100nF</text>
<text x="238.8" y="99.9">P67_TXD3</text>
<text x="141" y="112.6">VBUS</text>
<text x="240" y="110">270</text>
<text x="72.4" y="122.7">VBUS</text>
<text x="264.2" y="125.3">P57_PID7</text>
<text x="40.6" y="129.1">GT-USB-7010ASV</text>
<text x="82.5" y="129.1">5.1k</text>
<text x="101.6" y="126.5">USBLC6-2SC6</text>
<text x="245.1" y="129.1">1.27-1*2P</text>
<text x="127.2" y="135.4">VBUS</text>
<text x="252.7" y="138">P56_PID6</text>
<text x="148.6" y="141.8">100nF</text>
<text x="204.5" y="143.1">FT232RL-REEL</text>
<text x="233.7" y="141.8">1.27-1*2P</text>
<text x="203.2" y="154.5">RXLED</text>
<text x="203.2" y="158.3">TXLED</text>
<text x="212.1" y="177.3">1k</text>
<text x="212.1" y="188.8">1k</text>
<text x="111.8" y="237">33.2k</text>
<text x="452.1" y="235.8">100nF</text>
<text x="266.9" y="244.7">PS2_CLK</text>
<text x="485.1" y="243.4">10k</text>
<text x="84" y="247.2">PS2_CLK</text>
<text x="109.2" y="251">1N4148W</text>
<text x="147.3" y="247.2">PS2_CLK_2</text>
<text x="162.8" y="247.2">PS2_CLK_2</text>
<text x="203.2" y="247.2">VIA_PS2_1602_CA1</text>
<text x="293.4" y="251">1N4148G</text>
<text x="307.6" y="249.7">PS2_CLK_2</text>
<text x="310.1" y="247.2">PS2_CLK</text>
<text x="491.5" y="251">47</text>
<text x="510.5" y="248.5">PS2_DATA</text>
<text x="128.3" y="253.5">10nF</text>
<text x="270.7" y="256.1">RESB</text>
<text x="307.6" y="252.3">PS2_CLK_2</text>
<text x="379.7" y="253.5">100nF</text>
<text x="334" y="263.7">74HC14</text>
<text x="356.9" y="263.7">HDR</text>
<text x="397" y="258.6">PS2_DATA_CONN</text>
<text x="303.5" y="265">1.27-1*2P针</text>
<text x="485.1" y="268.8">10k</text>
<text x="398.7" y="273.9">PS2_CLK_CONN</text>
<text x="510.5" y="273.9">PS2_CLK</text>
<text x="439.4" y="280.2">USBLC6-2SC6</text>
<text x="491.5" y="276.4">47</text>
<text x="48.8" y="286.6">VIA_PS2_1602_PA7</text>
<text x="145.3" y="284">VIA_PS2_1602_PA0</text>
<text x="214.6" y="286.6">VIA_PS2_1602_PA1</text>
<text x="288.5" y="285.3">PS2_CLK</text>
<text x="48.8" y="291.6">VIA_PS2_1602_PA5</text>
<text x="48.8" y="289.1">VIA_PS2_1602_PA6</text>
<text x="118.1" y="289.1">PS2_DATA</text>
<text x="349.2" y="290.4">RESB</text>
<text x="48.8" y="299.3">VIA_PS2_1602_PA2</text>
<text x="48.8" y="296.7">VIA_PS2_1602_PA3</text>
<text x="48.8" y="294.2">VIA_PS2_1602_PA4</text>
<text x="118.1" y="296.7">PS2_CLK</text>
<text x="118.1" y="294.2">PS2_CLK_2</text>
<text x="214.6" y="296.7">PS2_CLK</text>
<text x="214.6" y="294.2">PS2_CLK_2</text>
<text x="359.4" y="298">PS2_DATA</text>
<text x="378.5" y="295.5">100nF</text>
<text x="313.7" y="303.1">SN74LVC1G74DCUR</text>
<text x="340.4" y="301.8">1N4148G</text>
<text x="432.6" y="300.5">PS2_DATA_CONN</text>
<text x="83.8" y="306.9">SN74HC595DR</text>
<text x="180.3" y="306.9">SN74HC595DR</text>
<text x="434.2" y="325.9">PS2_CLK_CONN</text>
<text x="472.4" y="328.5">DS1093-01-PN60</text>
<text x="96.5" y="331">100nF</text>
<text x="196.8" y="331">100nF</text>
</g>
<g font-size="2.3">
<text x="193.6" y="92.9" transform="rotate(-90 193.6 92.9)">20</text>
<text x="198.7" y="92.9" transform="rotate(-90 198.7 92.9)">4</text>
<text x="39.3" y="96.3">4</text>
<text x="39.3" y="98.8">3</text>
<text x="41.6" y="97.6">SHELL</text>
<text x="41.6" y="100.1">SHELL</text>
<text x="51.3" y="100.1">VBUS</text>
<text x="52.4" y="97.6">GND</text>
<text x="58.5" y="101.4">B8</text>
<text x="58.5" y="98.8">A4B9</text>
<text x="58.5" y="96.3">A1B12</text>
<text x="175" y="96.3">17</text>
<text x="179.8" y="97.3">3V3OUT</text>
<text x="194.6" y="100" transform="rotate(-90 194.6 100)">VCC</text>
<text x="209.1" y="99.9">RXD</text>
<text x="209.3" y="97.3">TXD</text>
<text x="216.2" y="98.8">5</text>
<text x="216.2" y="96.3">1</text>
<text x="216.2" y="101.4">2</text>
<text x="51.6" y="102.6">SBU2</text>
<text x="52.9" y="107.7">DN2</text>
<text x="52.9" y="105.2">CC1</text>
<text x="58.5" y="106.5">B7</text>
<text x="58.5" y="103.9">A5</text>
<text x="99.1" y="103.9">1</text>
<text x="125.7" y="103.9">6</text>
<text x="175" y="103.9">16</text>
<text x="179.8" y="104.9">USBDM</text>
<text x="199.7" y="102.4" transform="rotate(-90 199.7 102.4)">VCCIO</text>
<text x="209.1" y="104.9">DSR</text>
<text x="209.2" y="102.4">DTR</text>
<text x="209.3" y="107.5">RTS</text>
<text x="216.2" y="103.9">9</text>
<text x="216.2" y="106.5">3</text>
<text x="52.9" y="112.8">DN1</text>
<text x="53.1" y="110.3">DP1</text>
<text x="58.5" y="111.5">A7</text>
<text x="58.5" y="109">A6</text>
<text x="99.1" y="111.5">2</text>
<text x="125.7" y="111.5">5</text>
<text x="175" y="109">15</text>
<text x="179.8" y="110">USBDP</text>
<text x="209" y="112.6">DCD</text>
<text x="209.3" y="110">CTS</text>
<text x="216.2" y="111.5">10</text>
<text x="216.2" y="109">11</text>
<text x="51.6" y="117.9">SBU1</text>
<text x="53.1" y="115.3">DP2</text>
<text x="58.5" y="119.2">B5</text>
<text x="58.5" y="116.6">A8</text>
<text x="58.5" y="114.1">B6</text>
<text x="99.1" y="119.2">3</text>
<text x="125.7" y="119.2">4</text>
<text x="175" y="119.2">19</text>
<text x="211.6" y="115.1">RI</text>
<text x="216.2" y="114.1">6</text>
<text x="216.2" y="119.2">23</text>
<text x="39.3" y="121.7">2</text>
<text x="39.3" y="124.2">1</text>
<text x="41.6" y="123">SHELL</text>
<text x="41.6" y="125.5">SHELL</text>
<text x="51.3" y="123">VBUS</text>
<text x="52.4" y="125.5">GND</text>
<text x="52.9" y="120.4">CC2</text>
<text x="58.5" y="124.2">B1A12</text>
<text x="58.5" y="121.7">B4A9</text>
<text x="175" y="124.2">27</text>
<text x="179.8" y="120.2">RESET</text>
<text x="179.8" y="125.3">OSCI</text>
<text x="206.3" y="125.3">CBUS2</text>
<text x="206.3" y="122.7">CBUS1</text>
<text x="206.3" y="120.2">CBUS0</text>
<text x="216.2" y="124.2">13</text>
<text x="216.2" y="121.7">22</text>
<text x="248" y="125.5">1</text>
<text x="248" y="123">2</text>
<text x="250.3" y="124.2">1</text>
<text x="250.3" y="121.7">2</text>
<text x="175" y="131.9">28</text>
<text x="206.3" y="130.3">CBUS4</text>
<text x="206.3" y="127.8">CBUS3</text>
<text x="216.2" y="129.3">12</text>
<text x="216.2" y="126.8">14</text>
<text x="175" y="136.9">26</text>
<text x="179.8" y="138">TEST</text>
<text x="179.8" y="132.9">OSCO</text>
<text x="210.6" y="138">NC</text>
<text x="210.6" y="135.4">NC</text>
<text x="216.2" y="136.9">24</text>
<text x="216.2" y="134.4">8</text>
<text x="236.6" y="135.7">2</text>
<text x="238.9" y="136.9">1</text>
<text x="238.9" y="134.4">2</text>
<text x="192.1" y="139.4" transform="rotate(-90 192.1 139.4)">AGND</text>
<text x="196.1" y="143" transform="rotate(-90 196.1 143)">7</text>
<text x="197.2" y="139.4" transform="rotate(-90 197.2 139.4)">GND</text>
<text x="199.7" y="139.4" transform="rotate(-90 199.7 139.4)">GND</text>
<text x="202.2" y="139.4" transform="rotate(-90 202.2 139.4)">GND</text>
<text x="236.6" y="138.2">1</text>
<text x="191.1" y="144.2" transform="rotate(-90 191.1 144.2)">25</text>
<text x="198.7" y="144.2" transform="rotate(-90 198.7 144.2)">18</text>
<text x="201.2" y="144.2" transform="rotate(-90 201.2 144.2)">21</text>
<text x="332.6" y="243.6">1</text>
<text x="334.9" y="244.9">1A</text>
<text x="341" y="244.9">VCC</text>
<text x="346.8" y="243.6">14</text>
<text x="332.6" y="251.2">4</text>
<text x="332.6" y="248.7">3</text>
<text x="332.6" y="246.2">2</text>
<text x="334.9" y="250">2A</text>
<text x="334.9" y="247.4">1Y</text>
<text x="343" y="247.4">6A</text>
<text x="343" y="250">6Y</text>
<text x="346.8" y="246.2">13</text>
<text x="346.8" y="248.7">12</text>
<text x="346.8" y="251.2">11</text>
<text x="355.5" y="246.2">1</text>
<text x="355.5" y="248.7">2</text>
<text x="355.5" y="251.2">3</text>
<text x="357.8" y="247.4">1</text>
<text x="357.8" y="250">2</text>
<text x="308.7" y="257.6">2</text>
<text x="332.6" y="256.3">6</text>
<text x="332.6" y="253.8">5</text>
<text x="334.9" y="257.6">3Y</text>
<text x="334.9" y="255">3A</text>
<text x="334.9" y="252.5">2Y</text>
<text x="343" y="252.5">5A</text>
<text x="343" y="255">5Y</text>
<text x="343" y="257.6">4A</text>
<text x="346.8" y="253.8">10</text>
<text x="346.8" y="256.3">9</text>
<text x="355.5" y="253.8">4</text>
<text x="355.5" y="256.3">5</text>
<text x="357.8" y="252.5">3</text>
<text x="357.8" y="255">4</text>
<text x="357.8" y="257.6">5</text>
<text x="436.9" y="257.6">1</text>
<text x="463.5" y="257.6">6</text>
<text x="306.4" y="261.4">1</text>
<text x="306.4" y="258.9">2</text>
<text x="308.7" y="260.1">1</text>
<text x="332.6" y="258.9">7</text>
<text x="334.9" y="260.1">GND</text>
<text x="343" y="260.1">4Y</text>
<text x="346.8" y="258.9">8</text>
<text x="355.5" y="258.9">6</text>
<text x="357.8" y="260.1">6</text>
<text x="436.9" y="265.2">2</text>
<text x="463.5" y="265.2">5</text>
<text x="436.9" y="272.8">3</text>
<text x="463.5" y="272.8">4</text>
<text x="82.4" y="283">1</text>
<text x="82.4" y="285.5">2</text>
<text x="84.8" y="284.3">QB</text>
<text x="84.8" y="286.8">QC</text>
<text x="98.4" y="284.3">VCC</text>
<text x="99.9" y="286.8">QA</text>
<text x="104.3" y="285.5">15</text>
<text x="104.3" y="283">16</text>
<text x="179" y="283">1</text>
<text x="179" y="285.5">2</text>
<text x="181.3" y="284.3">QB</text>
<text x="181.3" y="286.8">QC</text>
<text x="194.9" y="284.3">VCC</text>
<text x="196.4" y="286.8">QA</text>
<text x="200.8" y="285.5">15</text>
<text x="200.8" y="283">16</text>
<text x="82.4" y="288.1">3</text>
<text x="82.4" y="290.6">4</text>
<text x="82.4" y="293.1">5</text>
<text x="84.8" y="289.3">QD</text>
<text x="84.8" y="291.9">QE</text>
<text x="98.5" y="289.3">SER</text>
<text x="98.7" y="291.9">OE#</text>
<text x="104.3" y="293.1">12</text>
<text x="104.3" y="290.6">13</text>
<text x="104.3" y="288.1">14</text>
<text x="179" y="288.1">3</text>
<text x="179" y="290.6">4</text>
<text x="179" y="293.1">5</text>
<text x="181.3" y="289.3">QD</text>
<text x="181.3" y="291.9">QE</text>
<text x="195.1" y="289.3">SER</text>
<text x="195.2" y="291.9">OE#</text>
<text x="200.8" y="293.1">12</text>
<text x="200.8" y="290.6">13</text>
<text x="200.8" y="288.1">14</text>
<text x="312.3" y="289.3">1</text>
<text x="312.3" y="291.9">2</text>
<text x="314.6" y="290.6">CLK</text>
<text x="314.6" y="293.1">D</text>
<text x="322.1" y="293.1">PRE#</text>
<text x="323.2" y="290.6">VCC</text>
<text x="329.1" y="291.9">7</text>
<text x="329.1" y="289.3">8</text>
<text x="82.4" y="295.7">6</text>
<text x="82.4" y="298.2">7</text>
<text x="84.8" y="294.4">QF</text>
<text x="84.8" y="297">QG</text>
<text x="84.8" y="299.5">QH</text>
<text x="94.3" y="299.5">SRCLR#</text>
<text x="95.6" y="297">SRCLK</text>
<text x="97.2" y="294.4">RCLK</text>
<text x="104.3" y="298.2">10</text>
<text x="104.3" y="295.7">11</text>
<text x="179" y="295.7">6</text>
<text x="179" y="298.2">7</text>
<text x="181.3" y="294.4">QF</text>
<text x="181.3" y="297">QG</text>
<text x="181.3" y="299.5">QH</text>
<text x="190.8" y="299.5">SRCLR#</text>
<text x="192.2" y="297">SRCLK</text>
<text x="193.7" y="294.4">RCLK</text>
<text x="200.8" y="298.2">10</text>
<text x="200.8" y="295.7">11</text>
<text x="312.3" y="294.4">3</text>
<text x="312.3" y="297">4</text>
<text x="314.6" y="295.7">Q#</text>
<text x="314.6" y="298.2">GND</text>
<text x="322.2" y="295.7">CLR#</text>
<text x="326.2" y="298.2">Q</text>
<text x="329.1" y="297">5</text>
<text x="329.1" y="294.4">6</text>
<text x="82.4" y="300.8">8</text>
<text x="84.8" y="302">GND</text>
<text x="98.5" y="302">QH#</text>
<text x="104.3" y="300.8">9</text>
<text x="179" y="300.8">8</text>
<text x="181.3" y="302">GND</text>
<text x="195.1" y="302">QH#</text>
<text x="200.8" y="300.8">9</text>
<text x="471.1" y="310.9">1</text>
<text x="471.1" y="313.5">2</text>
<text x="471.1" y="316">3</text>
<text x="473.4" y="312.2">PIN1</text>
<text x="473.4" y="314.7">PIN2</text>
<text x="473.4" y="317.3">PIN3</text>
<text x="487.2" y="315.8">7</text>
<text x="490.2" y="314.7">7</text>
<text x="490.2" y="317.3">8</text>
<text x="471.1" y="318.5">4</text>
<text x="471.1" y="321.1">5</text>
<text x="471.1" y="323.6">6</text>
<text x="473.4" y="319.8">PIN4</text>
<text x="473.4" y="322.4">PIN5</text>
<text x="487.2" y="318.3">8</text>
<text x="487.2" y="320.8">9</text>
<text x="490.2" y="319.8">9</text>
<text x="473.4" y="324.9">PIN6</text>
</g>
<g font-size="1.5" fill="#000080">
<text x="128.3" y="251.2">C407</text>
<text x="313.7" y="285.4">U124</text>
</g>
</svg>
